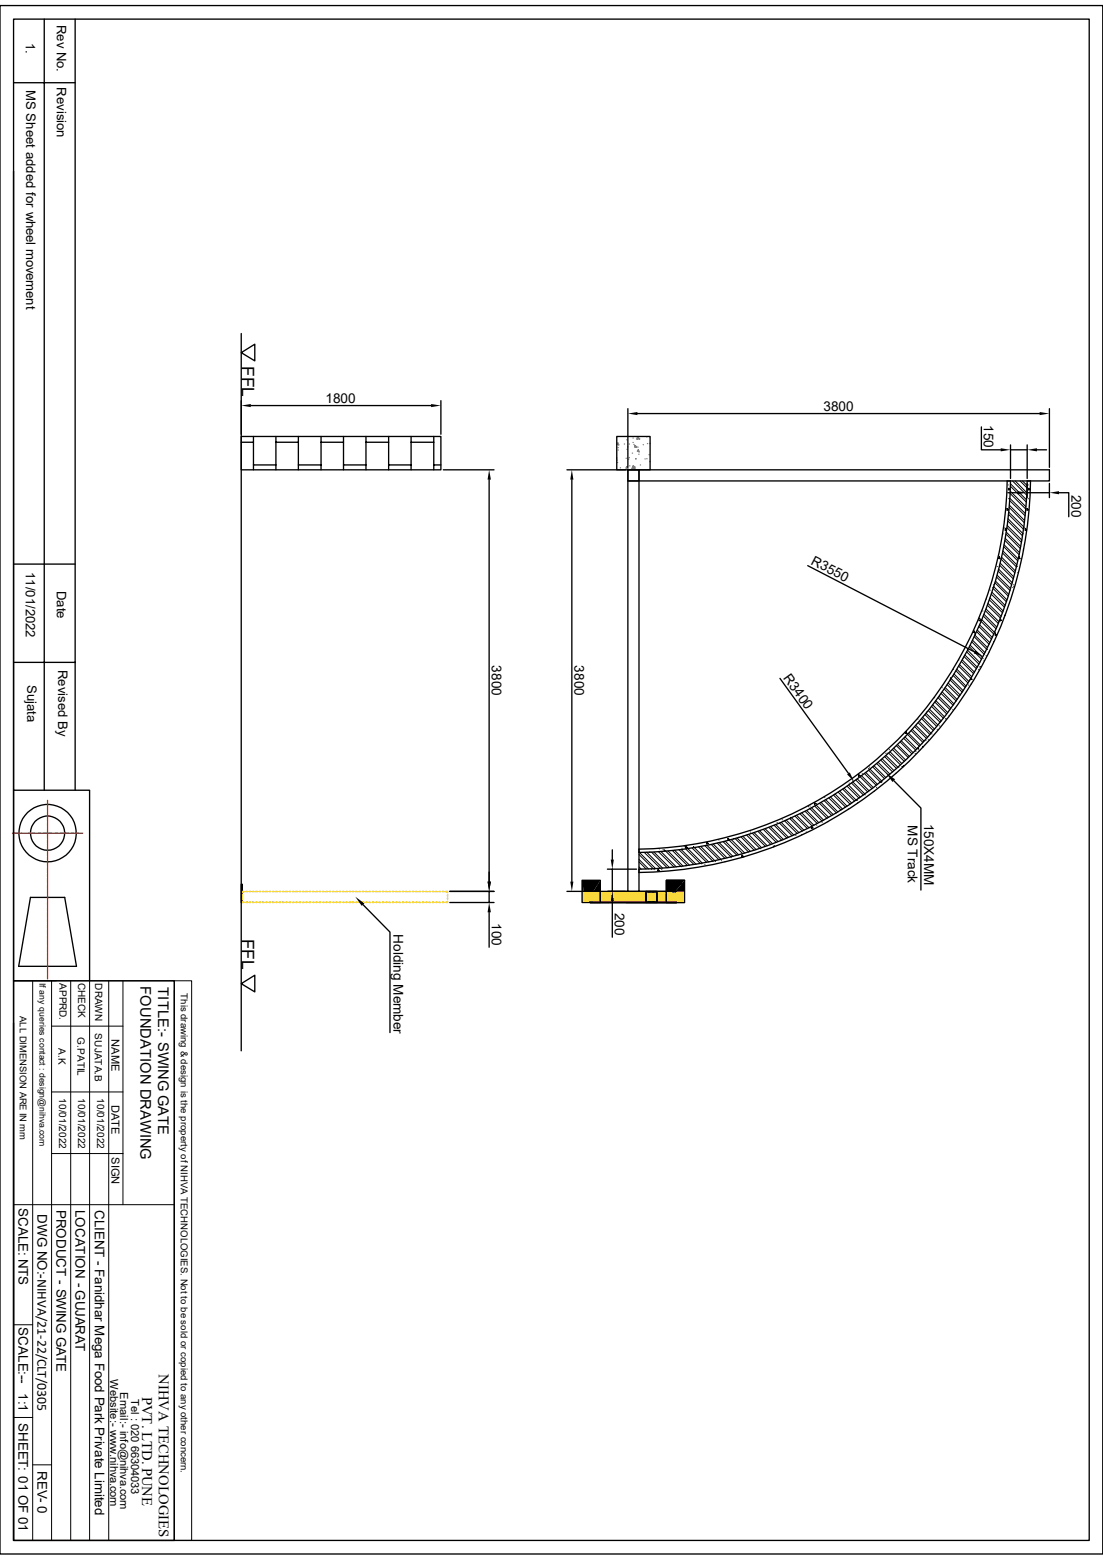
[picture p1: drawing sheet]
<svg xmlns="http://www.w3.org/2000/svg" width="210mm" height="297mm" viewBox="0 0 210 297" stroke-linecap="round" stroke-linejoin="round" font-family="sans-serif">
<g fill="none" stroke="#000" stroke-width=".25">
<path d="M0 1.1h210v294.8h-210zM2.6 3.6h204.8v289.7h-204.8zM2.6 15.7h11.7M8.4 3.6v146.9M2.6 32.6v117.9h14.5v36.2M117.4 83.1h6.4v6.4h-6.4zM2.6 107.4h5.8M2.6 126.1h5.8M2.6 150.5v36.2M5.8 170.9h6.5l2.3 13.1h-11zM112.4 171.8h3.4M127.4 168.1h.3v.2l-.1 .1z"/>
<path d="M129.5 168.1h.3v.2l-.1 .1zM130.3 167.6h-3.4v4.2h3.4M2.6 186.7h30.6v106.6h-30.6zM2.6 194.8v98.5"/>
<circle cx="9.1" cy="158.6" r="5.5"/>
<circle cx="9.1" cy="158.6" r="3.3"/>
</g>
<g fill="none" stroke="#000" stroke-width=".19">
<path d="M111.3 168.2v3.6M111.4 168.3v3.5M111.4 168.4v3.4M111.5 168.4v3.4M111.6 168.4v3.4M111.6 168.3v3.5M111.7 168.2v3.6M2.6 186.7h30.6M6.2 186.7v106.6M9.8 195.4h13.6M9.8 186.7v106.6M13.5 186.7v106.6"/>
<path d="M17.1 186.7v106.6M20.7 186.7v106.6M23.4 186.7v42.7M33.2 186.7h3.3v106.6h-3.3zM33.2 188.6v104.7M9.8 219.6h13.6M9.8 207.9h13.6M2.6 229.4h30.6M2.6 252.2h3.6M2.6 269.9h3.6M6.2 278.9h3.6"/>
</g>
<g fill="none" stroke="#f00" stroke-width=".25">
<path d="M2.4 158.6h.6M3.1 158.6h.1M3.3 158.6h.7M4.1 158.6h.2M4.4 158.6h.7M5.2 158.6h.2M5.5 158.6h.7M6.3 158.6h.1M6.6 158.6h.6M7.4 158.6h.1M7.7 158.6h.6M8.5 158.6h.1"/>
<path d="M8.7 158.6h.7M9.1 152.4v.7M9.1 153.2v.1M9.1 153.5v.6M9.1 154.3v.1M9.1 154.6v.6M9.1 155.4v.1M9.1 155.6v.7M9.1 156.4v.1M9.1 156.7v.7M9.1 157.5v.1M9.1 157.8v.7"/>
<path d="M9.1 158.6v.1M9.1 158.8v.7M9.1 159.6v.2M9.1 159.9v.7M9.5 158.6h.2M9.8 158.6h.7M10.6 158.6h.2M10.9 158.6h.7M11.7 158.6h.1M11.9 158.6h.7M12.7 158.6h.2M13 158.6h.7"/>
<path d="M13.8 158.6h.2M14.1 158.6h.7M14.9 158.6h.1M15.2 158.6h.5M9.1 160.7v.2M9.1 161v.7M9.1 161.8v.1M9.1 162.1v.6M9.1 162.9v.1M9.1 163.2v.6M9.1 164v.1M9.1 164.2v.7"/>
<path d="M9.1 165v.1M9.1 165.3v.6M9.1 166.1v.1M9.1 166.4v.6M9.1 167.2v.1M9.1 167.4v.7M9.1 168.2v.2M9.1 168.5v.7M9.1 169.3v.1M9.1 169.6v.7M9.1 170.4v.1M9.1 170.6v.7"/>
<path d="M9.1 171.5v.1M9.1 171.7v.7M9.1 172.5v.2M9.1 172.8v.7M9.1 173.6v.1M9.1 173.9v.6M9.1 174.7v.1M9.1 174.9v.7M9.1 175.7v.2M9.1 176v.7M9.1 176.8v.2M9.1 177.1v.7"/>
<path d="M9.1 177.9v.1M9.1 178.1v.7M9.1 178.9v.2M9.1 179.2v.7M9.1 180v.2M9.1 180.3v.7M9.1 181.1v.1M9.1 181.4v.6M9.1 182.2v.1M9.1 182.5v.6M9.1 183.3v.1M9.1 183.5v.7"/>
<path d="M9.1 184.3v.1M9.1 184.6v.7M9.1 185.4v.1M9.1 185.7v.7"/>
</g>
<g fill="none" stroke="#808080" stroke-width=".25">
<path d="M117.4 87.2h.1M117.5 87.6h.1M117.6 88.1h.1M117.6 84.3l.2 .4-.3-.1zM117.7 85.7h.1M117.7 85.2h.1M118.1 89.1h.1M118.9 84.5h.1M119.2 87.2h.1M119.3 83.7h.1M119.4 88.9l.1 .3-.3-.1zM119.4 85.6h.1"/>
<path d="M119.5 85.1h.1M119.7 87.4h.1M119.8 84.5h.1M119.8 87.1h.1M119.9 88.7h.1M120.3 89.2h.1M120.4 86.3h.1M120.5 88.9l.4 .4-.5 .1zM120.5 83.4h.1M120.5 84.2h.1M120.6 88.7l.3 .2-.3 .1zM120.7 84.6h.1"/>
<path d="M120.9 84.8l.3 .3h-.3zM121 87.3h.1M121.1 87.4h.1M121.4 83.1l.4 .5h-.5zM121.5 85.1h.1M121.5 85.6l.2 .4-.3-.1zM121.6 86.5h.1M121.9 88.5h.1M122.5 84.7h.1M122.8 87.4h.1M123.1 87.3h.1M123.1 83.2h.1"/>
<path d="M123.3 84.5h.1M123.6 86.6h.1M123.7 87.9h.1M123.7 84.5h.1"/>
</g>
<g fill="#000">
<path d="M111.3 167.6v.6zM110.8 167.6h.5l-.5 4.2zM111.3 167.6v4.2h-.5zM111.4 167.6v.5zM111.4 167.6l-.1 .6zM111.5 167.6v.5zM111.5 167.6l-.1 .5zM111.6 167.6v.5zM111.6 167.6l-.1 .5zM111.7 167.6v.6zM111.7 167.6v.5zM111.7 167.6l-.1 .5z"/>
<path d="M111.7 167.6h2.6l-2.6 4.2zM114.3 167.6v4.2h-2.6zM126.9 167.6h3.4l-3.4 4.2zM130.3 167.6v4.2h-3.4z"/>
</g>
<g fill="#f8d731">
<path d="M110.8 169.7h19.5l-19.5 2.1z"/>
<path d="M110.8 171.8l19.5-2.1v2.1z"/>
</g>
<g fill="none" stroke="#000" stroke-width=".25">
<path d="M14.3 3.6v146.9M45.9 67.1l2.6-1.6v3.2zM45.9 63.5v136.6M47.8 77.2h34.3M83.9 76.3v6.4M119.5 77.8v11.2M121.4 78.7h76.6M199.8 77.8v11.2M45.9 84.2h2.4M45.9 83.1h38v6.4h-38zM48.3 83.1v6.4M48.3 88.5h4.2"/>
<path d="M52.5 83.1v6.4M52.5 84.2h4.3M56.8 83.1v6.4M56.8 88.5h4.3M61.1 83.1v6.4M61.1 84.2h4.3M65.4 83.1v6.4M65.4 88.5h4.3M69.7 83.1v6.4M69.7 84.2h4.3M74 83.1v6.4M74 88.5h4.3"/>
<path d="M78.3 83.1v6.4M78.3 84.2h4.3M82.6 83.1v6.4M82.6 88.5h1.3M84.4 89.5h9.7M93.1 91.3v76.6M107.9 89.5h11.2M108.9 91.3v76.6M119.5 89.5h2.2v2.1h-2.2zM119.5 91.6h80.3v-2.1h-80.3v80.2M121.7 89.5v80.2M186.9 81.3v4.3h3.6"/>
<path d="M191.9 93.8h1.8M192.4 84.7v6.4M192.4 85.6h3.2M195.6 84.7v6.4M195.6 92v2.7M195.6 93.8h4.2M197.4 85.6h1.9M199.8 92v2.7M201.6 93.8h1.9v4.6M8.4 107.4h5.9M153.8 107.7l31.7 16.4M8.4 126.1h5.9"/>
<path d="M148.5 129.2l13 18M170.2 148.6l5.1 5.2v15.7M45.9 168.4h.2v3.4h-.2zM69.1 172.3l5.2 5.2v19.1M85.6 169.7h8.5M85.6 171.8h8.5M93.1 169.7v2.1M93.1 173.7v6.6M107.9 169.7h20.9M110.8 167.6h3.5v4.2h-3.5zM111.4 168.1h.2v.2l-.1 .1zM112.4 171.8h16.4"/>
<path d="M113.5 168.1h.2v.2l-.1 .1zM115.7 165.5h5.5M116.6 161.8v1.9M116.6 165.5v4.2M116.6 171.6v6.8M121.7 165.5a74.9 74.9 0 0 0 73.9-73.9h.6a75.7 75.7 0 0 1-74.5 74.5M121.7 161.7a71.1 71.1 0 0 0 70.1-70.1h.6a71.9 71.9 0 0 1-70.7 70.7M123 169.9v.1M123 170.1v.1M123 170.3v.1M123 170.5v.3M123 170.9v.1"/>
<path d="M123 171.1v.1M123 171.3v.3M123 171.7l.1 .1M123.1 171.6l.1 .1M123.1 170v.5M123.1 170.6v.1M123.1 170.8v.5M123.1 171.4v.1M123.1 169.7l-.1 .1M123.2 169.8l-.1 .1M123.3 171.7h.5M123.3 169.8h.5"/>
<path d="M123.9 171.7h.1M123.9 169.8h.1M124.1 171.7h.5M124.1 169.8h.5M124.7 171.7h.1M124.7 169.8h.1M124.9 169.8l.1 .1M125 169.7l.1 .1M125 170v.5M125 170.6v.1M125 170.8v.5M125 171.4v.1"/>
<path d="M125 171.6l-.1 .1M125.1 169.9v.1M125.1 170.1v.1M125.1 170.3v.1M125.1 170.5v.3M125.1 170.9v.1M125.1 171.1v.1M125.1 171.3v.3M125.1 171.7v.1M126.9 167.6h3.4v4.2h-3.4zM45.9 187.3l2.6-1.6v3.1z"/>
</g>
<g fill="none" stroke="#000" stroke-width=".19">
<path d="M191.7 97.1v-.3l.4 .3-.4 .1M191.9 99.2l2.8 2.8M191.9 92.3h.1M191.9 98.8l2.9 2.8M192 97.9l2.9 2.9M192 95h.1M192.1 93.3v-.3l.3 .2-.3 .1M192.1 97.5l2.8 2.8M192.2 96.6l2.8 2.9M192.2 96.2l2.9 2.9M192.2 95.3l3 2.9M192.3 94.9l2.9 2.9"/>
<path d="M192.3 93.9l3 3M192.4 93.5l2.9 3M192.4 92.6l3 3M192.4 92.1l3.1 3.1M192.8 91.6l2.7 2.7M193.3 91.6l2.2 2.2M194.2 91.6l1.3 1.3M194.7 91.6l.9 .9M195.7 92.3h.1M195.8 95h.1M195.8 93.3l.1-.3 .3 .2-.3 .1M195.8 97.1l-.3-.3v.3"/>
<path d="M195.9 97.1l-.4 .1M196 96.3h.1M186.1 120l2.4 2.3M186.4 119.3l2.4 2.4M186.5 117.7l.4 .4-.5 .1v-.5M186.5 119l2.4 2.4M186.6 118.2h.1M186.6 118.1h.1M186.8 118.3l2.4 2.4M186.9 118l2.5 2.4M187.1 116.3h.1M187.2 117.3l2.5 2.4"/>
<path d="M187.4 117l2.4 2.4M187.6 116.3l2.5 2.4M187.7 116l2.5 2.4M187.8 114h.1M188 115.2l2.5 2.5M188.1 114.9l2.5 2.4M188.4 114.2l2.5 2.5M188.5 112.4h.1M188.5 113.8l2.5 2.5M188.8 113.2l2.5 2.4M188.9 112.8l2.5 2.5M189 111.8h.1"/>
<path d="M189.1 112.1l2.5 2.5M189.2 111.3h.1M189.2 111.6h.1M189.2 111.7l2.5 2.5M189.4 111l2.6 2.5M189.5 110.6l2.6 2.6M189.7 109.9l2.6 2.5M189.9 107.9h.1M189.9 109.5l2.5 2.6M190.1 108.8l2.5 2.5M190.2 108.4l2.5 2.6M190.2 105.9h.1"/>
<path d="M190.3 106l.1 .4-.3-.1zM190.3 107.6l2.7 2.6M190.4 117.9l.3 .2-.4 .1M190.5 118.2h.1M190.5 118.1h.1M190.5 107.2l2.5 2.7M190.6 106.5l2.7 2.6M190.7 106.1l2.6 2.6M190.9 105.3l2.6 2.7M191 101.6h.1M191 104.9l2.6 2.7M191.1 117.7h.1"/>
<path d="M191.1 104.1l2.7 2.7M191.2 103.7l2.7 2.7M191.3 100.5h.1M191.3 102.9l2.8 2.7M191.4 102.5l2.7 2.7M191.4 117l-.1 .2M191.6 101.7l2.7 2.7M191.6 101.3l2.8 2.8M191.7 100.9l-.3-.2v.3l.2-.1M191.7 100.5l2.8 2.8M191.8 100l2.8 2.8M192.8 111.8h.1"/>
<path d="M193 111.3h.1M193 111.6h.1M193.7 107.9h.1M193.8 109h.1M193.9 106.3l.2-.3 .1 .4-.3-.1M194.1 105.9h.1M194.8 101.6h.1M194.9 104.5v.3M195 103.7h.1M195.1 100.5h.1M195.5 100.9l-.3-.2v.3l.3-.1M172.6 139.3l.1 .4-.3-.1z"/>
<path d="M172.8 139.8l2.2 2.3M173 139.6l2.3 2.3M173.5 139.1l2.2 2.3M173.7 138.9l2.2 2.2M174.2 138.3l2.2 2.3M174.4 138.1l2.2 2.2M174.8 136.9h.1M174.8 137.6l2.3 2.3M175 137.4l2.3 2.2M175.5 136.8l2.2 2.3M175.7 136.6l2.2 2.2M176.1 136.1l2.3 2.2"/>
<path d="M176.3 135.8l2.3 2.2M176.5 135.5h.1M176.7 135.3l2.3 2.2M177 135l2.2 2.3M177.4 134.5l2.2 2.2M177.4 139.7h.1M177.6 134.2l2.2 2.3M177.9 132.8h.1M178 133.7l2.3 2.2M178.2 133.4l2.3 2.3M178.4 138.9h.1M178.6 132.8l2.3 2.3"/>
<path d="M178.8 132.6l2.3 2.2M178.9 138.2h.1M179.2 132l2.3 2.3M179.4 130.9h.1M179.4 131.7l2.3 2.3M179.8 131.2l2.3 2.3M180 130.9l2.2 2.3M180.1 136.9h.1M180.1 136.8h.1M180.3 130.3l2.3 2.3M180.6 130l2.2 2.3M180.7 136.3h.1"/>
<path d="M180.9 129.5l2.3 2.3M180.9 129.4l.1-.3 2.4 2.4M181 129.4h.1M181.4 135.1h.1M181.5 128.6l2.3 2.3M181.5 127.5h.1M181.7 128.3l2.2 2.3M181.8 134.9h.1M182 127.7l2.3 2.3M182.2 127.4l2.3 2.4M182.5 126.8l2.6 2.5h-.4M182.5 125.6h.1"/>
<path d="M182.7 126.5l2.3 2.4M183 125.9l2.4 2.4M183.2 125.6l2.3 2.4M183.3 125.4h.1M183.6 125l2.3 2.3M183.7 124.7l2.4 2.3M184.1 124.1l2.3 2.3M184.2 123.7h.1M184.2 123.8l2.4 2.4M184.4 130.4h.1M184.6 123.1l2.3 2.4M184.7 122.9l2.4 2.3"/>
<path d="M184.9 130.2h.1M185 122.2l2.4 2.4M185.2 121.9l2.3 2.3M185.5 121.2l2.4 2.4M185.6 120.9l2.4 2.4M185.7 120.5l-.2-.4-.2 .3 .4 .1M185.8 120.7l-.1 .2M186 120.3l2.3 2.4M186.3 127.5h.1M186.5 127h.1M186.6 126.9h.1M187.2 125.4h.1"/>
<path d="M187.4 125.8h.1M187.7 124.8h.1M188 123.7h.1M188.3 124.1h.1M189.1 122.2h.1M189.4 120.5h.1M189.4 120.3l.1 .2M189.5 120.7l.3 .2h-.3zM136.9 159.9h.1M138.9 160l2.5 2.6M138.9 159.9l-.3-.3v.3h.3M139.2 159.9l2.6 2.5"/>
<path d="M139.7 159.7h.1M140 159.7l2.5 2.5M140.3 159.6l2.6 2.5M140.7 159.4h.1M141.1 159.3l2.5 2.6M141.4 159.2l2.6 2.6M142.2 159l2.5 2.5M142.4 158.9h.1M142.5 158.9l2.5 2.5M142.9 158.4h.1M143.3 158.7l2.5 2.5M143.6 158.5l2.5 2.5"/>
<path d="M144.3 158.3l2.5 2.5M144.7 158.2l2.4 2.5M145.4 157.9l2.4 2.5M145.7 157.8l2.5 2.4M146.4 157.5l2.4 2.5M146.7 157.4l2.5 2.5M147.4 157.1l2.4 2.5M147.7 157l2.5 2.4M148 156.6h.1M148.4 156.7l2.4 2.4M148.8 156.6l2.4 2.4M148.9 156.1h.1"/>
<path d="M149.4 156.3l2.4 2.4M149.7 156.2l2.4 2.3M150.4 155.9l2.4 2.3M150.5 155.6v.2M150.6 155.6l2.5 2.5M151.4 155.4l2.4 2.4M151.5 159h.1M151.7 155.2l2.4 2.4M152.3 154.9l2.4 2.4M152.6 158.9h.1M152.7 154.8l2.3 2.3M153.3 154.5l2.3 2.3"/>
<path d="M153.5 158.4h.1M153.6 154.3l2.3 2.3M153.9 153.6h.1M154.1 153.9h.1M154.2 154l2.3 2.3M154.2 153.5h.1M154.5 157.4l.3 .2-.3 .1zM154.5 153.8l2.3 2.4M155.1 152.8l.3 .2-.3 .1zM155.2 153.5l2.3 2.3M155.4 153.3l2.4 2.3M155.5 157.1h.1"/>
<path d="M156 153l2.4 2.3M156.3 152.8l2.4 2.3M156.5 156.5h.1M156.9 152.4l2.4 2.4M157 151.8h.1M157.2 152.3l2.4 2.3M157.6 156.5h.1M157.8 151.9l2.3 2.3M158.1 151.7l2.3 2.4M158.7 151.4l2.3 2.3M159 151.2l2.3 2.3M159.6 150.8l2.3 2.3"/>
<path d="M159.9 150.6l2.3 2.3M160.4 150.2l2.3 2.3M160.7 150.1l2.3 2.3 .2-.1v-.1M161.3 149.7l2.3 2.3M161.5 154h.1M161.6 149.5l2.2 2.3M161.7 149.1h.1M162.1 149.1l2.3 2.3M162.3 148.7h.1M162.4 148.9l2.3 2.3M162.9 148.5l2.3 2.3M163.2 148.3l2.3 2.3"/>
<path d="M163.3 152.8h.1M163.5 147.4l.3 .3-.4 .1zM163.8 147.9l2.2 2.3M164 151.7h.1M164 147.7l2.3 2.2M164.2 147.3h.1M164.6 147.3l2.2 2.2M164.6 151.3h.1M164.7 151.3h.1M164.8 147.1l2.3 2.3M165.4 146.3h.1M165.4 146.6l2.2 2.3h.3l-.1-.1"/>
<path d="M165.5 146h.1M165.7 146.4l2.2 2.3M166.2 146l2.2 2.3M166.4 145.8l2.3 2.2M166.5 150.6h.1M166.9 149.9h.1M166.9 145.4l2.3 2.2M167.2 145.2l2.3 2.2M167.7 144.7l2.3 2.3M167.9 148.8h.1M168 144.5l2.2 2.2M168.4 144.1l2.3 2.2"/>
<path d="M168.7 143.4h.1M168.7 143.8l2.2 2.2M168.9 143.4h.1M169.2 143.4l2.2 2.2M169.3 142.7h.1M169.5 143.1l2.2 2.3M169.9 142.7l2.3 2.2M170.2 142.5l2.2 2.2M170.6 147.2h.1M170.7 142l2.2 2.2M170.9 141.8l2.2 2.2M171.1 146.1h.1"/>
<path d="M171.4 141.3l2.2 2.2M171.6 141.1l2.3 2.2M171.7 146h.1M172.1 140.6l2.2 2.2M172.1 145.9l-.1-.1-.1 .2M172.3 140.3l2.3 2.3M174.2 143.5h.1M174.3 142.8l-.1 .1M174.4 143h.1M174.8 142.3l.1 .2h-.2M174.8 142.7h.1M175.1 142.8h.1"/>
<path d="M175.6 141.6h.1M175.8 142.2l-.1-.1v.2M176.3 141h.1M176.7 140.8h.1M121.7 163.6l1.8 1.8M121.7 165.1l.4 .4M121.7 162.7l2.7 2.7M121.7 164.1l1.3 1.3M121.7 162.2h.1M121.8 162.3l3 3.1M122.7 162.3l3 3M123.1 162.3l3.1 3"/>
<path d="M123.7 162.3h.1M124 165.5h.1M124.1 162.3l2.9 2.9M124.5 162.2l3 3M124.5 165.6h.1M125.3 165.4l.2 .4-.3-.1 .2-.3M125.4 162.2l3 2.9M125.5 161.6h.1M125.9 162.1l2.9 3M126 165.6h.1M126.2 165.9h.1M126.2 161.7h.1"/>
<path d="M126.4 161.9h.1M126.7 162.1l2.9 2.8M126.8 162.1l-.3-.3v.3M127.2 162l2.8 2.9M128 161.9l2.9 2.9M128.4 161.9l2.9 2.8M129.3 161.8l2.8 2.8M129.7 161.8l2.8 2.7M129.8 165h.1M129.8 161.5h.1M130.3 161.2h.1M130.6 161.6l2.8 2.8"/>
<path d="M130.6 164.8h.1M130.9 161.3l-.3-.2-.1 .3h.4M131 161.6l2.7 2.7M131.8 161.5l2.7 2.7M132 161.2h.1M132.2 161.4l2.8 2.7M133 161.2l2.7 2.8M133.4 161.2l2.7 2.7M133.6 164.5h.1M134.2 164.6h.1M134.2 161l2.7 2.7M134.5 160.7l.1-.3 .3 .2-.4 .1"/>
<path d="M134.6 161l2.7 2.6M135.4 160.8l2.6 2.6M135.7 164h.1M135.8 160.7l2.6 2.6M136.2 164h.1M136.6 160.5l2.6 2.7M136.9 160.4l2.7 2.7M137.3 163.9h.1M137.7 160.3l2.6 2.6M138 164.1h.1M138.1 160.1l2.6 2.7M139.2 163.3h.1"/>
<path d="M141.2 162.8v.4h.2M141.3 162.8l.3 .4M141.5 163.2l-.1-.3-.2 .3h.1M144.8 161.6h.1M147.5 161.2l-.1-.2-.2 .3"/>
</g>
<g fill="#000">
<path d="M45.9 77.2l1.9-.3v.6zM82.1 76.9l1.8 .3-1.8 .3zM119.5 78.7l1.9-.3v.6zM198 78.4l1.8 .3-1.8 .3zM93.1 89.5l.4 1.8h-.7zM108.9 89.5l.3 1.8h-.6zM190.5 85.3l1.9 .3-1.9 .3zM193.7 93.5l1.9 .3-1.9 .3zM195.6 85.6l1.8-.3v.6zM199.8 93.8l1.8-.3v.6zM185.7 123.9l1.5 1.1-1.8-.6zM161.3 147.4l.5-.3 .8 1.7z"/>
<path d="M168.7 147.2l1.7 1.2-.5 .5zM67.6 170.7l1.8 1.3-.5 .5zM92.8 167.9h.7l-.4 1.8zM93.1 171.8l.4 1.9h-.7zM108.6 167.9h.6l-.3 1.8zM116.3 163.7h.6l-.3 1.8zM116.6 169.7l.3 1.9h-.6z"/>
</g>
<path d="M46 168.4v3.4" fill="none" stroke="#000" stroke-width=".21"/>
<path d="M46.1 171.8h39.1M46.1 169.8h39.1" fill="none" stroke="#f8d731" stroke-width=".19"/>
<g fill="none" stroke="#f8d731" stroke-width=".25">
<path d="M46.1 171.6v.2h.4M46.1 171.6v.1h.4M46.1 170.3v.3M46.1 170.9v.3M46.5 169.7h-.4v.3v-.2h.4M46.9 169.7h.2M46.9 169.8h.2M46.9 171.8h.2M46.9 171.7h.2M47.5 171.8h.2M47.5 171.7h.2M47.5 169.7h.2"/>
<path d="M47.5 169.8h.2M48.1 169.7h.2M48.1 169.8h.2M48.1 171.8h.2M48.1 171.7h.2M48.7 171.8h.3M48.7 171.7h.3M48.7 169.7h.3M48.7 169.8h.3M49.4 169.7h.2M49.4 169.8h.2M49.4 171.8h.2"/>
<path d="M49.4 171.7h.2M50 171.8h.2M50 171.7h.2M50 169.7h.2M50 169.8h.2M50.6 171.8h.3M50.6 171.7h.3M50.6 169.7h.3M50.6 169.8h.3M51.3 169.7h.2M51.3 169.8h.2M51.3 171.8h.2"/>
<path d="M51.3 171.7h.2M51.9 171.8h.3M51.9 171.7h.3M51.9 169.7h.3M51.9 169.8h.3M52.5 171.8h.3M52.5 171.7h.3M52.5 169.7h.3M52.5 169.8h.3M53.2 169.7h.2M53.2 169.8h.2M53.2 171.8h.2"/>
<path d="M53.2 171.7h.2M53.8 171.8h.3M53.8 171.7h.3M53.8 169.7h.3M53.8 169.8h.3M54.4 171.8h.3M54.4 171.7h.3M54.4 169.7h.3M54.4 169.8h.3M55.1 171.8h.2M55.1 171.7h.2M55.1 169.7h.2"/>
<path d="M55.1 169.8h.2M55.7 171.8h.3M55.7 171.7h.3M55.7 169.7h.3M55.7 169.8h.3M56.3 169.7h.3M56.3 169.8h.3M56.3 171.8h.3M56.3 171.7h.3M57 169.7h.2M57 169.8h.2M57 171.8h.2"/>
<path d="M57 171.7h.2M57.6 171.8h.3M57.6 171.7h.3M57.6 169.7h.3M57.6 169.8h.3M58.3 171.8h.2M58.3 171.7h.2M58.3 169.7h.2M58.3 169.8h.2M58.9 171.8h.2M58.9 171.7h.2M58.9 169.7h.2"/>
<path d="M58.9 169.8h.2M59.5 169.7h.3M59.5 169.8h.3M59.5 171.8h.3M59.5 171.7h.3M60.2 169.7h.2M60.2 169.8h.2M60.2 171.8h.2M60.2 171.7h.2M60.8 171.8h.2M60.8 171.7h.2M60.8 169.7h.2"/>
<path d="M60.8 169.8h.2M61.4 171.8h.3M61.4 171.7h.3M61.4 169.7h.3M61.4 169.8h.3M62.1 171.8h.2M62.1 171.7h.2M62.1 169.7h.2M62.1 169.8h.2M62.7 169.7h.2M62.7 169.8h.2M62.7 171.8h.2"/>
<path d="M62.7 171.7h.2M63.3 169.7h.3M63.3 169.8h.3M63.3 171.8h.3M63.3 171.7h.3M64 171.8h.2M64 171.7h.2M64 169.7h.2M64 169.8h.2M64.6 171.8h.3M64.6 171.7h.3M64.6 169.7h.3"/>
<path d="M64.6 169.8h.3M65.2 171.8h.3M65.2 171.7h.3M65.2 169.7h.3M65.2 169.8h.3M65.9 171.8h.2M65.9 171.7h.2M65.9 169.7h.2M65.9 169.8h.2M66.5 171.8h.3M66.5 171.7h.3M66.5 169.7h.3"/>
<path d="M66.5 169.8h.3M67.1 169.7h.3M67.1 169.8h.3M67.1 171.8h.3M67.1 171.7h.3M67.7 171.8h.3M67.7 171.7h.3M67.7 169.7h.3M67.7 169.8h.3M68.4 171.8h.2M68.4 171.7h.2M68.4 169.7h.2"/>
<path d="M68.4 169.8h.2M69 171.8h.3M69 171.7h.3M69 169.7h.3M69 169.8h.3M69.6 169.7h.3M69.6 169.8h.3M69.6 171.8h.3M69.6 171.7h.3M70.3 169.7h.2M70.3 169.8h.2M70.3 171.8h.2"/>
<path d="M70.3 171.7h.2M70.9 171.8h.3M70.9 171.7h.3M70.9 169.7h.3M70.9 169.8h.3M71.5 171.8h.3M71.5 171.7h.3M71.5 169.7h.3M71.5 169.8h.3M72.2 171.8h.2M72.2 171.7h.2M72.2 169.7h.2"/>
<path d="M72.2 169.8h.2M72.8 169.7h.3M72.8 169.8h.3M72.8 171.8h.3M72.8 171.7h.3M73.4 169.7h.3M73.4 169.8h.3M73.4 171.8h.3M73.4 171.7h.3M74.1 171.8h.2M74.1 171.7h.2M74.1 169.7h.2"/>
<path d="M74.1 169.8h.2M74.7 171.8h.3M74.7 171.7h.3M74.7 169.7h.3M74.7 169.8h.3M75.4 171.8h.2M75.4 171.7h.2M75.4 169.7h.2M75.4 169.8h.2M76 169.7h.2M76 169.8h.2M76 171.8h.2"/>
<path d="M76 171.7h.2M76.6 169.7h.3M76.6 169.8h.3M76.6 171.8h.3M76.6 171.7h.3M77.3 171.8h.2M77.3 171.7h.2M77.3 169.7h.2M77.3 169.8h.2M77.9 171.8h.2M77.9 171.7h.2M77.9 169.7h.2"/>
<path d="M77.9 169.8h.2M78.5 171.8h.3M78.5 171.7h.3M78.5 169.7h.3M78.5 169.8h.3M79.2 171.8h.2M79.2 171.7h.2M79.2 169.7h.2M79.2 169.8h.2M79.8 169.7h.3M79.8 169.8h.3M79.8 171.8h.3"/>
<path d="M79.8 171.7h.3M80.4 171.8h.3M80.4 171.7h.3M80.4 169.7h.3M80.4 169.8h.3M81.1 171.8h.2M81.1 171.7h.2M81.1 169.7h.2M81.1 169.8h.2M81.7 171.8h.3M81.7 171.7h.3M81.7 169.7h.3"/>
<path d="M81.7 169.8h.3M82.3 169.7h.3M82.3 169.8h.3M82.3 171.8h.3M82.3 171.7h.3M83 171.8h.2M83 171.7h.2M83 169.7h.2M83 169.8h.2M83.6 169.7h.3M83.6 169.8h.3M83.6 171.8h.3"/>
<path d="M83.6 171.7h.3M84.2 171.8h.3M84.2 171.7h.3M84.2 169.7h.3M84.2 169.8h.3M84.9 169.7h.3v.3M84.9 169.8h.3M85.2 171.6v.2h-.3M85.2 171.6v.1h-.3M85.2 170.3v.3M85.2 170.9v.3"/>
</g>
<g font-size="3.3">
<text x="46.1" y="69.7" transform="rotate(90 46.1 69.7)">FFL</text>
<text x="46.1" y="178.7" transform="rotate(90 46.1 178.7)">FFL</text>
</g>
<g font-size="2.8">
<text x="26.8" y="187.8" transform="rotate(90 26.8 187.8)">FOUNDATION DRAWING</text>
<text x="30.1" y="188" transform="rotate(90 30.1 188)">TITLE:- SWING GATE</text>
<text x="30.3" y="261.6" transform="rotate(90 30.3 261.6)">NIHVA TECHNOLOGIES</text>
<text x="27.1" y="265.9" transform="rotate(90 27.1 265.9)">PVT. LTD. PUNE</text>
</g>
<g font-size="2.6">
<text x="62" y="76.7">1800</text>
<text x="156.8" y="78.2">3800</text>
<text x="187.3" y="81" transform="rotate(90 187.3 81)">150</text>
<text x="204" y="94.2" transform="rotate(90 204 94.2)">200</text>
<text x="154.3" y="107.4" transform="rotate(27 154.3 107.4)">R3550</text>
<text x="93.6" y="126.7" transform="rotate(90 93.6 126.7)">3800</text>
<text x="109.4" y="126.7" transform="rotate(90 109.4 126.7)">3800</text>
<text x="149.1" y="129.1" transform="rotate(54 149.1 129.1)">R340</text>
<text x="172.8" y="157.1" transform="rotate(90 172.8 157.1)">MS Track</text>
<text x="175.9" y="156.8" transform="rotate(90 175.9 156.8)">150X4MM</text>
<text x="117.1" y="173.8" transform="rotate(90 117.1 173.8)">200</text>
<text x="74.9" y="177.8" transform="rotate(90 74.9 177.8)">Holding Member</text>
<text x="93.6" y="175.7" transform="rotate(90 93.6 175.7)">100</text>
</g>
<g font-size="2.5">
<text x="10.8" y="4.7" transform="rotate(90 10.8 4.7)">Rev No.</text>
<text x="4.9" y="8.1" transform="rotate(90 4.9 8.1)">1.</text>
<text x="5" y="17.1" transform="rotate(90 5 17.1)">MS Sheet added for wheel movement</text>
<text x="10.8" y="16.6" transform="rotate(90 10.8 16.6)">Revision</text>
<text x="4.9" y="108.9" transform="rotate(90 4.9 108.9)">11/01/2022</text>
<text x="10.8" y="112.5" transform="rotate(90 10.8 112.5)">Date</text>
<text x="5.2" y="130.4" transform="rotate(90 5.2 130.4)">Sujata</text>
<text x="11" y="127.5" transform="rotate(90 11 127.5)">Revised By</text>
<text x="3.5" y="230" transform="rotate(90 3.5 230)">SCALE: NTS</text>
<text x="7.1" y="231.2" transform="rotate(90 7.1 231.2)">DWG NO:-NIHVA/21-22/CLT/0305</text>
<text x="10.8" y="230.3" transform="rotate(90 10.8 230.3)">PRODUCT - SWING GATE</text>
<text x="14.4" y="230.3" transform="rotate(90 14.4 230.3)">LOCATION - GUJARAT</text>
<text x="18" y="230.4" transform="rotate(90 18 230.4)">CLIENT - Fanidhar Mega Food Park Private Limited</text>
<text x="3.5" y="252.7" transform="rotate(90 3.5 252.7)">SCALE:--</text>
<text x="3.5" y="265.3" transform="rotate(90 3.5 265.3)">1:1</text>
<text x="3.5" y="271" transform="rotate(90 3.5 271)">SHEET: 01 OF 01</text>
<text x="7.2" y="280" transform="rotate(90 7.2 280)">REV- 0</text>
</g>
<g font-size="2.1">
<text x="21.3" y="197.9" transform="rotate(90 21.3 197.9)">NAME</text>
<text x="21.3" y="210.3" transform="rotate(90 21.3 210.3)">DATE</text>
<text x="21.3" y="220.3" transform="rotate(90 21.3 220.3)">SIGN</text>
<text x="21" y="262.6" transform="rotate(90 21 262.6)">Website:- www.nihva.com</text>
<text x="22.9" y="265" transform="rotate(90 22.9 265)">Email:- info@nihva.com</text>
<text x="25" y="266.3" transform="rotate(90 25 266.3)">Tel : 020 66304033</text>
</g>
<g font-size="1.9">
<text x="11.3" y="187.2" transform="rotate(90 11.3 187.2)">APPRD.</text>
<text x="14.9" y="187.1" transform="rotate(90 14.9 187.1)">CHECK</text>
<text x="18.1" y="187.2" transform="rotate(90 18.1 187.2)">DRAWN</text>
<text x="14.8" y="197.5" transform="rotate(90 14.8 197.5)">G.PATIL</text>
<text x="18.1" y="196.8" transform="rotate(90 18.1 196.8)">SUJATA.B</text>
<text x="11.1" y="199.6" transform="rotate(90 11.1 199.6)">A.K</text>
<text x="11.3" y="209.1" transform="rotate(90 11.3 209.1)">10/01/2022</text>
<text x="14.9" y="209.1" transform="rotate(90 14.9 209.1)">10/01/2022</text>
<text x="18.5" y="209.1" transform="rotate(90 18.5 209.1)">10/01/2022</text>
</g>
<g font-size="1.8">
<text x="34.5" y="189.1" transform="rotate(90 34.5 189.1)">This drawing &amp; design is the property of NIHVA TECHNOLOGIES. Not to be sold or copied to any other concern.</text>
<text x="3.8" y="193.4" transform="rotate(90 3.8 193.4)">ALL DIMENSION ARE IN mm</text>
</g>
<text font-size="1.7" x="7.5" y="187.2" transform="rotate(90 7.5 187.2)">If any queries contact : design@nihva.com</text>
</svg>
